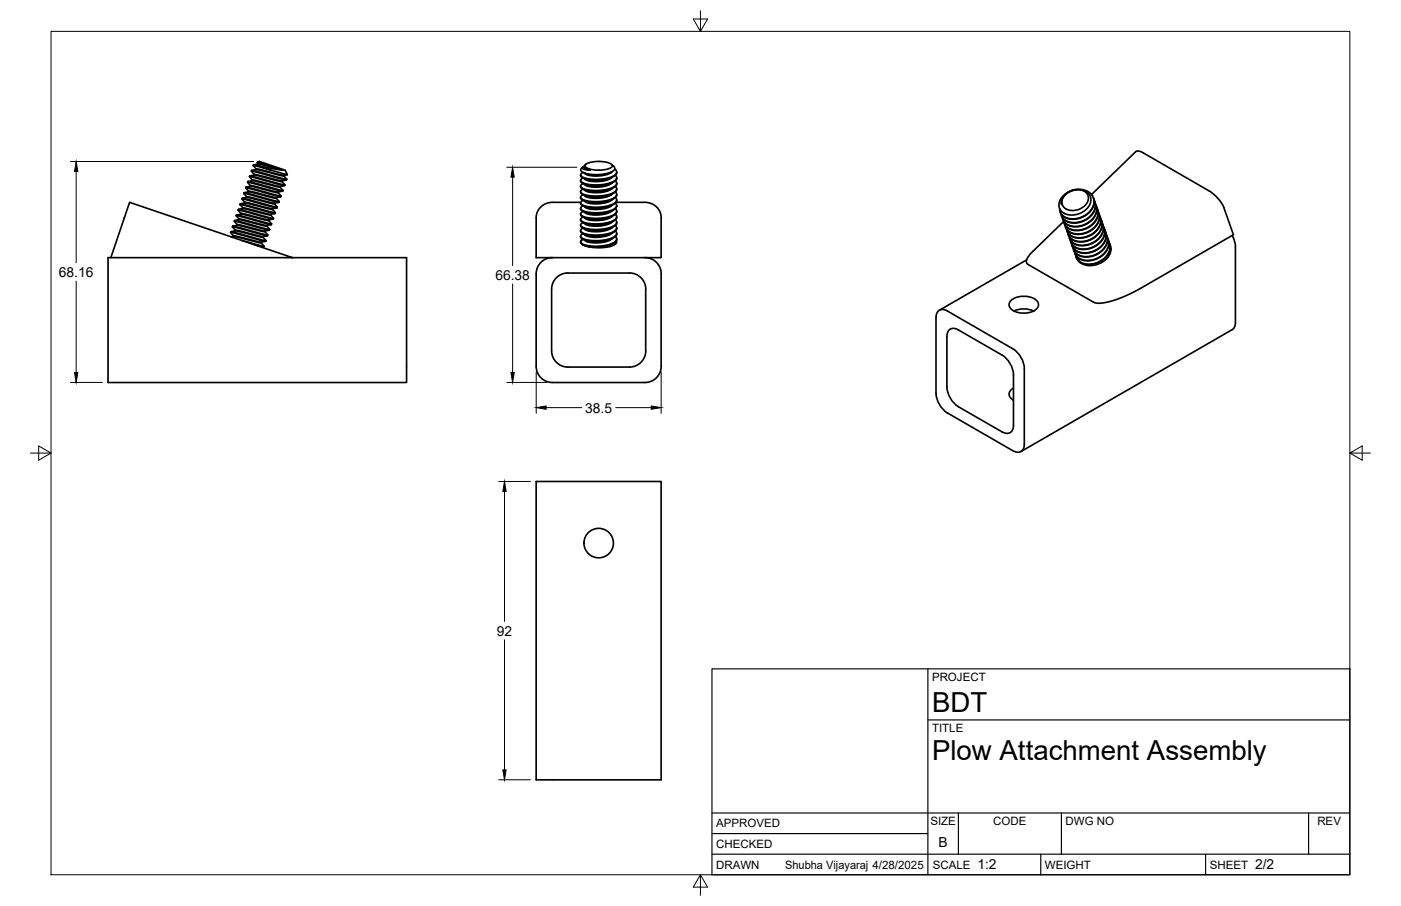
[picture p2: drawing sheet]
<svg xmlns="http://www.w3.org/2000/svg" width="432mm" height="279mm" viewBox="0 0 432 279" stroke-linecap="round" stroke-linejoin="round" font-family="sans-serif">
<!-- layer: Visible -->
<g fill="none" stroke="#000" stroke-width=".51">
<path d="M75.1 59.7l9.6 2.5a.92 .92 0 0 0 1.3 0M75.7 57.9l10.9 2.8M75.7 58l.9 1M75.8 57.7l10.8 2.7M75.8 57.7l-.1 .3M75.8 57.7l1.9-.2 8 1.9M76.3 56.2l9.6 2.5a.9 .9 0 0 0 1.3 0M76.6 59.2l8.5 1.9M76.6 59.2l-1.4 .2M76.6 59l8.1 1.9 1.8-.2M76.6 59v.2M76.9 54.5l10.8 2.7"/>
<path d="M77 54.3l1.7-.3 7.3 1.9a.62 .62 0 0 0 1-.1M77.2 57.3l-.9-1.1a.96 .96 0 0 1 1.3 0l9.6 2.5M77.2 57.2l8.5 2M77.2 57.2l-.1 .2M77.5 52.8l9.5 2.5a.96 .96 0 0 0 1.4 0M77.6 52.6l10.8 2.7-.9-1M77.6 52.6l-.1 .2 .9 1M77.7 55.7l8.6 2M77.7 55.7l-1.3 .3M77.8 55.5l8.5 2M77.8 55.5l-.9-1a.94 .94 0 0 1 1.3 0l9.6 2.5M77.8 55.5l-.1 .2"/>
<path d="M78.1 51.1l5.4 1.3-3.7-1.2M78.1 51.1l.9 1M78.1 50.8l9.1 1.7M78.1 50.8v.3M78.3 54a.62 .62 0 0 1 1-.1l7.6 1.9M78.9 52.3l8.6 2M78.9 52.3l-1.3 .3M79 52.1l8.5 2M79 52.1l-.1 .2M79.3 50.1l5.2 1.4M79.5 50.6l7.7 1.9-2.7-1M79.5 50.6l-1.3 .2"/>
<path d="M79.5 50.4l5 1.1M79.5 50.4l-.2-.3a2.53 2.53 0 0 1 2.5 .3l6.1 2.1 .6 1.3M79.5 50.4v.2M83.5 52.4l5 1.4M85.7 59.4l.9 1M85.8 59.2l-.1 .2M86.3 57.7l.9 1M86.4 57.5l-.1 .2M86.9 56l.9 1M87.1 58.9l-1.4 .3M87.5 54.1v.2M87.7 57.2l-1.4 .3"/>
<path d="M87.8 57l-.1 .2M88.3 55.5l-1.4 .3M88.5 53.9l-1 .2M179.6 51.6l-.6 .8M179.7 58.3a10.5 10.5 0 0 0 9-.2 9.2 9.2 0 0 1-8.5 .5l-.1-.1M179.7 56.6a10.5 10.5 0 0 0 9-.2 9.2 9.2 0 0 1-8.5 .5l-.1-.1M180.1 51.3a.49 .49 0 0 0-.6 .4 .49 .49 0 0 0 .5 .5l1.9 .3M180.1 51.6l.7 .4 1.1 .5a1.92 1.92 0 0 1-1.8-.9zM180.1 51.4v.2M180.4 50.8a8.6 8.6 0 0 1 8.2 0l.1 .3a3.4 3.4 0 0 1-3.2 1.3l-3.6-.2a1.32 1.32 0 0 1-1.5-1.4zM180.6 50.7l-.4 .4v.4M188.3 53.1a10.6 10.6 0 0 1-8.5 .1"/>
<path d="M188.5 50.7l.6 .6a.96 .96 0 0 1 .3 1 .96 .96 0 0 1-.8 .7 11.9 11.9 0 0 1-9.4-.1l-.3-.5M188.7 54.7a9.4 9.4 0 0 1-8.4 .6l-.2-.2M188.7 52.9a9.3 9.3 0 0 1-8.4 .7l-.2-.2M188.7 54.7a10.5 10.5 0 0 1-9 .2M189.5 52.1a1.14 1.14 0 0 1 .5 1.2 1.14 1.14 0 0 1-.9 1 13 13 0 0 1-9.9 .1l-.2-.6 .7-.6M189.7 59.2a1.12 1.12 0 0 1 .3 1.1 1.12 1.12 0 0 1-.9 .8 12 12 0 0 1-10 .1l-.1-.6 .7-.6M189.7 57.5a1.12 1.12 0 0 1 .3 1.1 1.12 1.12 0 0 1-.9 .8 12 12 0 0 1-10 .1l-.1-.6 .7-.6M189.7 55.8a1.12 1.12 0 0 1 .3 1.1 1.12 1.12 0 0 1-.9 .8 12 12 0 0 1-10 .1l-.1-.6 .7-.6M189.7 54a1.13 1.13 0 0 1 .3 1.2 1.13 1.13 0 0 1-.9 .8 11.5 11.5 0 0 1-10.1-.1v-.5l.7-.5M190.1 53.1a2.12 2.12 0 0 1-2.1 1.8 12.7 12.7 0 0 1-8.8-.3l-.3-.7M190.1 59.9a2.17 2.17 0 0 1-2.1 1.9 12.5 12.5 0 0 1-8.8-.4l-.3-.6M190.1 58.2a2.17 2.17 0 0 1-2.1 1.9 12.5 12.5 0 0 1-8.8-.4l-.3-.6"/>
<path d="M190.1 56.5a2.13 2.13 0 0 1-2.1 1.8 12.4 12.4 0 0 1-8.8-.3l-.3-.6M190.1 54.8a2.12 2.12 0 0 1-2.1 1.8 12.7 12.7 0 0 1-8.8-.3l-.3-.7M328.4 60a4.6 4.6 0 0 1 6.7-.1 3.3 3.3 0 0 1-2.1 4.5 4 4 0 0 1-5.6-1.4 2.98 2.98 0 0 1 1-3zM331.5 58.4a5.4 5.4 0 0 0-5.1 5.4 4.3 4.3 0 0 0 6.1 2.1 4.6 4.6 0 0 0 3.5-5.5 5 5 0 0 0-7.8-.2 3.2 3.2 0 0 0-1 2.9 3.3 3.3 0 0 1 2.3-4 5.3 5.3 0 0 1 7.5 2 5.6 5.6 0 0 1-5 6.3 4.2 4.2 0 0 1-5.4-2.7v-.4M336.4 60l13.6-13.2a1.98 1.98 0 0 1 2.4 .4l20.2 11.6a11.8 11.8 0 0 1 4.6 5.3l3 8.3-28.6 16.5a30.7 30.7 0 0 1-13.3 4.6l-1.3-.3-20.1-11.6a1.68 1.68 0 0 1 .2-2.7l1.2-1.4M34.2 79.5h-.9v38.5h92v-38.5h-35.2M39.9 62.4l50.2 17.1h-55.9zM71.1 71.7l9.5 2.5a.96 .96 0 0 0 1.4 0M71.6 70l9.6 2.5a.94 .94 0 0 0 1.3 0M71.6 70l.9 1M71.7 69.7l10.8 2.8-.9-1.1M71.7 69.7l-.1 .3"/>
<path d="M71.7 69.7l1.9-.2 8 1.9M71.9 72.9l8.6 2M71.9 72.9l-.7 .1M71.9 72.7l8.6 2M71.9 72.7l-.8-1a.9 .9 0 0 1 1.3 0l9.6 2.5-1-1M71.9 72.7v.2M72.2 68.2l9.6 2.5a.94 .94 0 0 0 1.3 .1M72.5 71.2l.1-.2 .9 .1 7.1 1.8 1.8-.2M72.5 71.2l7.6 1.8a.62 .62 0 0 0 1 0M72.5 71.2l-1.3 .3M72.8 66.5l10.8 2.8M72.9 66.3l1.9-.2 7.1 1.8 .9 .1 .1-.2"/>
<path d="M73.1 69.3l-.9-1.1a.94 .94 0 0 1 1.4 .1l9.5 2.5-.9-1.1M73.1 69.3l8.6 1.9M73.1 69.3l-.1 .2M73.4 64.8l9.6 2.5a.9 .9 0 0 0 1.3 0M73.5 64.6l10.8 2.7-.9-1M73.5 64.6l-.1 .3 .9 .9M73.7 67.8l8.5 1.9M73.7 67.8l-1.4 .2M73.7 67.6l8.6 1.9M73.7 67.6l-.9-1.1a.94 .94 0 0 1 1.3 0l9.6 2.5M73.7 67.6l-.1 .2M74 63.1l10.8 2.7"/>
<path d="M74 63.1l.9 1M74 62.9l10.9 2.7M74 62.9v.2M74.2 66a.62 .62 0 0 1 1 0l7.6 1.8M74.5 74.1l6.8 1.8M74.6 61.4l10.8 2.7M74.6 61.4l.9 1M74.6 61.2l10.8 2.6M74.6 61.2v.2M74.8 64.3l8.6 2M74.8 64.3l-1.3 .3M74.9 64.1l8.5 2"/>
<path d="M74.9 64.1l-.1 .2M75.4 62.6l8.6 2M75.4 62.6l-1.3 .3M75.5 62.4l8 1.9 1.8-.2M75.5 62.4l-.1 .2M76 60.9l8.6 1.9M76 60.9l-1.3 .3M76 60.7l8.6 2M76 60.7l-.9-1a.9 .9 0 0 1 1.4 0l9.5 2.5-.9-1.1M76 60.7v.2M78.5 75.5l2.8 .6M80.5 74.9l.8 1"/>
<path d="M80.5 74.7v.2M81.3 76.1l-.6 .1M81.4 75.9l-.1 .2M81.7 71.2l-.1 .2M81.9 74.4l-1.4 .3M82.3 69.5l-.1 .2M82.8 68l.9 1M83 71l-1.3 .2M83.5 66.1l-.1 .2M83.6 69.3l-1.3 .2M83.7 69l-.1 .3M84 64.6l.9 1"/>
<path d="M84 64.4v.2M84.2 67.5l-1.4 .3M84.6 62.8l.8 1M84.6 62.7v.1M84.8 65.8l-1.4 .3M84.9 65.6l-.1 .2M85.2 60.9l-.1 .2M85.4 63.9v.2M85.9 62.4l-1.3 .3M86.6 60.4v.3M170.2 62.4h8.8M170.3 79.4a5 5 0 0 0-5.1 5v28.6a5 5 0 0 0 5.1 5"/>
<path d="M170.3 62.4a4.9 4.9 0 0 0-5.1 4.7v12.4h33.6M178.9 74.5v.1M179.6 73.8l-.4 .3M179.7 73.8l-.5 .3M179.7 73.8a10.5 10.5 0 0 0 9-.2 9.4 9.4 0 0 1-8.4 .6l-.2-.2M179.7 72.1a10.6 10.6 0 0 0 9-.3 9 9 0 0 1-8.5 .6l-.1-.1M179.7 70.4a10.6 10.6 0 0 0 9-.3 9 9 0 0 1-8.5 .6l-.1-.2M179.7 68.7a10.6 10.6 0 0 0 9-.3 9 9 0 0 1-8.5 .5l-.1-.1M179.7 65.2a10.5 10.5 0 0 0 9-.2 9.4 9.4 0 0 1-8.4 .6l-.2-.2M179.7 63.5a10.5 10.5 0 0 0 9-.2 9.4 9.4 0 0 1-8.4 .6l-.2-.2M179.7 61.8a10.6 10.6 0 0 0 9-.3 9 9 0 0 1-8.5 .6l-.1-.1M179.7 60.1a10.6 10.6 0 0 0 9-.3 9 9 0 0 1-8.5 .5l-.1-.1"/>
<path d="M179.7 75.5h.1M181.3 76h-.2M187.1 75.9l.8 .1M188.7 66.7a9.2 9.2 0 0 1-8.5 .5l-.1-.1M188.7 75.3a12.3 12.3 0 0 1-8.2 .5l-.8-.3M188.7 66.7a10.5 10.5 0 0 1-9 .2M189.7 72.9a1.13 1.13 0 0 1 .3 1.2 1.13 1.13 0 0 1-.9 .8 12.8 12.8 0 0 1-9.9 .1l-.2-.3 .2-.6M189.7 71.2a1.13 1.13 0 0 1 .3 1.2 1.13 1.13 0 0 1-.9 .8 11.5 11.5 0 0 1-10.1-.1v-.5l.7-.5M189.7 69.5a1.12 1.12 0 0 1 .3 1.1 1.12 1.12 0 0 1-.9 .8 12 12 0 0 1-10 .1l-.1-.6 .7-.5M189.7 67.8a1.12 1.12 0 0 1 .3 1.1 1.12 1.12 0 0 1-.9 .8 12 12 0 0 1-10 .1l-.1-.6 .7-.6M189.7 66.1a1.12 1.12 0 0 1 .3 1.1 1.12 1.12 0 0 1-.9 .8 12 12 0 0 1-10 .1l-.1-.6 .7-.6M189.7 64.3a1.12 1.12 0 0 1 .3 1.2 1.12 1.12 0 0 1-.9 .8 11.5 11.5 0 0 1-10.1 0l.1-.7 .6-.4"/>
<path d="M189.7 62.6a1.13 1.13 0 0 1 .3 1.2 1.13 1.13 0 0 1-.9 .8 11.5 11.5 0 0 1-10.1-.1v-.5l.7-.5M189.7 60.9a1.11 1.11 0 0 1 .3 1.2 1.11 1.11 0 0 1-.9 .7 12 12 0 0 1-10 .1l-.1-.6 .7-.5M189.9 62.4h8.9a4.9 4.9 0 0 1 5 4.7v12.4h-5M190.1 73.7a2.12 2.12 0 0 1-2.1 1.8 12.5 12.5 0 0 1-8.6-.2l-.4-.7a3.3 3.3 0 0 0 3 1.6 12.6 12.6 0 0 0 7.7-.9l.4-.7-.1-.3M190.1 72a2.12 2.12 0 0 1-2.1 1.8 12.7 12.7 0 0 1-8.8-.3l-.3-.7M190.1 70.3a2.17 2.17 0 0 1-2.1 1.8 12.5 12.5 0 0 1-8.8-.3l-.3-.7M190.1 68.5a2.17 2.17 0 0 1-2.1 1.9 12.5 12.5 0 0 1-8.8-.4l-.3-.6M190.1 66.8a2.17 2.17 0 0 1-2.1 1.9 12.5 12.5 0 0 1-8.8-.4l-.3-.6M190.1 65.1a2.12 2.12 0 0 1-2.1 1.8 12.4 12.4 0 0 1-8.8-.3l-.3-.6M190.1 63.4a2.12 2.12 0 0 1-2.1 1.8 12.7 12.7 0 0 1-8.8-.3l-.3-.7M190.1 61.7a2.12 2.12 0 0 1-2.1 1.8 12.7 12.7 0 0 1-8.8-.3l-.3-.7M198.8 79.4a5 5 0 0 1 5 5v28.6a5 5 0 0 1-5 5h-28.6"/>
<path d="M337 61a5.3 5.3 0 0 1-4.4 6.4 4.6 4.6 0 0 1-5.8-2l-.1-.1M337.2 61.7a5 5 0 0 1-3.5 6.4 4.9 4.9 0 0 1-6.5-1.5l-.2-.7M337.4 62.2a5.3 5.3 0 0 1-4.4 6.3 4.6 4.6 0 0 1-5.8-1.9v-.1M337.6 62.8a4.8 4.8 0 0 1-3.1 6.3 5.1 5.1 0 0 1-6.9-1.4l-.2-.6M337.8 63.3a5.3 5.3 0 0 1-4.3 6.4 4.6 4.6 0 0 1-5.9-1.9v-.2M338 64a5 5 0 0 1-3.5 6.5 4.9 4.9 0 0 1-6.5-1.6l-.1-.6-9.6 9.3M338.2 64.5a5.3 5.3 0 0 1-4.3 6.3 4.6 4.6 0 0 1-5.9-1.9v-.1M338.4 65.2a4.8 4.8 0 0 1-3.1 6.2 5.1 5.1 0 0 1-6.9-1.3l-.1-.7M338.6 65.7a5.3 5.3 0 0 1-4.3 6.3 4.6 4.6 0 0 1-5.9-1.9v-.1M338.8 66.3a5 5 0 0 1-3.5 6.5 4.9 4.9 0 0 1-6.5-1.6l-.1-.6M339.1 66.8a5.3 5.3 0 0 1-4.4 6.4 4.6 4.6 0 0 1-5.9-1.9v-.2M339.3 67.5a4.8 4.8 0 0 1-3.1 6.3 5.1 5.1 0 0 1-7-1.4l-.1-.6"/>
<path d="M339.5 68a5.3 5.3 0 0 1-4.4 6.3 4.6 4.6 0 0 1-5.8-1.9l-.1-.1M339.7 68.7a5 5 0 0 1-3.6 6.4 4.9 4.9 0 0 1-6.4-1.5l-.2-.7M339.9 69.2a5.3 5.3 0 0 1-4.4 6.3 4.6 4.6 0 0 1-5.8-1.9l-.1-.2M340.1 69.8a4.8 4.8 0 0 1-3.1 6.3 5.1 5.1 0 0 1-6.9-1.4l-.2-.6M340.3 70.3a5.1 5.1 0 0 1-3.9 6.2 4.6 4.6 0 0 1-6.4-1.9M340.5 71a5 5 0 0 1-3.5 6.4 4.9 4.9 0 0 1-6.5-1.5l-.2-.7M340.7 71.5a5.3 5.3 0 0 1-4.4 6.3 4.4 4.4 0 0 1-5.8-2M340.9 72.2a4.8 4.8 0 0 1-3.1 6.2 5.1 5.1 0 0 1-6.9-1.3l-.2-.7M341.1 72.6a5.2 5.2 0 0 1-3.9 6.3 4.6 4.6 0 0 1-6.3-2M341.3 73.3a5 5 0 0 1-3.5 6.5 4.9 4.9 0 0 1-6.5-1.6l-.1-.6M341.5 73.8a5.3 5.3 0 0 1-4.3 6.4 4.4 4.4 0 0 1-5.9-2.1M341.7 74.5a4.8 4.8 0 0 1-3.1 6.3 5.1 5.1 0 0 1-6.9-1.4l-.1-.7"/>
<path d="M341.9 75a5.3 5.3 0 0 1-4.3 6.3 4.4 4.4 0 0 1-5.9-2M342.1 75.5a4.6 4.6 0 0 1-2.8 5.6 5.7 5.7 0 0 1-7.3-1.1l-.2-.5M342.2 76.6l.2 .2M379.7 72.6l.8 1.8 .3 1.7v23.3l-.2 1.2-.5 .8-65.4 37.9M170 89.2v19a5 5 0 0 0 5 5h19a5 5 0 0 0 5-5v-19M199 89.2a5 5 0 0 0-5-5h-19a5 5 0 0 0-5 5M288.5 98v23.2M288.5 98a2.16 2.16 0 0 1 1-2.3 2.16 2.16 0 0 1 2.5 .2l20.2 11.7a7.7 7.7 0 0 1 3.5 6.1v23.3M311.7 92.5a6.4 6.4 0 0 1 8 .5 1.9 1.9 0 0 1-.9 2.8 6.5 6.5 0 0 1-7.5-.8 1.7 1.7 0 0 1 .4-2.5zM312.5 95.9a7.2 7.2 0 0 1 6.1 0M316.4 80.2l-26.9 15.5M332.3 80.3v.1"/>
<path d="M295.4 101.7l13.4 7.8a7.8 7.8 0 0 1 3.6 6.1M295.4 101.7a2.16 2.16 0 0 0-2.5-.2 2.16 2.16 0 0 0-1.1 2.3l.1 15.5a7.8 7.8 0 0 0 3.5 6.1l13.4 7.8a2.17 2.17 0 0 0 2.5 .2 2.17 2.17 0 0 0 1.1-2.3v-15.5M312.4 119.7a1.96 1.96 0 0 0-1.4 1.8 1.96 1.96 0 0 0 1.4 1.9M288.5 121.2a7.8 7.8 0 0 0 3.5 6.2l20.2 11.6M315.7 136.9a2.16 2.16 0 0 1-1 2.3 2.16 2.16 0 0 1-2.5-.2M165.2 148.5h38.6v92h-38.6z"/>
<circle cx="184.5" cy="167.5" r="4.5"/>
</g>
<circle cx="188" cy="53.2" r=".25" fill="#000"/>
<!-- layer: Border -->
<path d="M15.7 9.7h400.3v260.1h-400.3zM215.9 3.3v6.4l-2.2-3.8h4.4l-2.2 3.8M9.4 139.7h6.3l-3.8-2.2v4.4l3.8-2.2M416 139.7l3.8 2.2v-4.4l-3.8 2.2h6.4M215.9 269.8l2.2 3.8h-4.4l2.2-3.8v6.3" fill="none" stroke="#000" stroke-width=".31"/>
<!-- layer: Titleblock -->
<path d="M219.4 206.3h196.6v63.5h-196.6zM286 206.3v63.5M286 222h130M219.4 257.1h66.6M219.4 250.7h196.6M295.4 250.7v12.7M327.1 250.7v12.7M403.3 250.7v12.7M219.4 263.4h196.6M320.8 263.4v6.4M371.6 263.4v6.4" fill="none" stroke="#000" stroke-width=".36"/>
<!-- layer: FD_Dimensions -->
<g fill="none" stroke="#000" stroke-width=".31">
<path d="M21.7 49.8h56.4M23.5 52.9v28.1M156.2 51.6h21.6M158 54.6v27.3M23.5 86.7v28.2M158 87.6v27.3M21.7 117.9h9.8M156.2 117.9h12.3M165.3 114.7v12.8M203.8 114.7v12.8M168.3 125.7h11M189.8 125.7h10.9"/>
<path d="M153.7 148.5h9.8M155.5 151.5v40.2M155.5 197.3v40.1M153.7 240.5h9.8"/>
</g>
<path d="M23.5 49.8l.5 3.1h-1zM158 51.6l.5 3h-1zM23 114.9h1l-.5 3zM157.5 114.9h1l-.5 3zM165.3 125.7l3-.5v1zM200.7 125.2l3.1 .5-3.1 .5zM155.5 148.5l.5 3h-1zM155 237.4h1l-.5 3.1z" fill="#000" stroke="#000" stroke-width=".31"/>
<g font-size="8.5">
<text x="287.3" y="219.5">BDT</text>
<text x="287.3" y="234.5">Plow Attachment Assembly</text>
</g>
<g font-size="4.3">
<text x="18.2" y="85.4">68.16</text>
<text x="152.7" y="86.3">66.38</text>
<text x="180.4" y="127.2">38.5</text>
<text x="153.1" y="196">92</text>
<text x="289.3" y="261.2">B</text>
<text x="301.2" y="268.1">1:2</text>
<text x="386.8" y="268.1">2/2</text>
</g>
<g font-size="3.5">
<text x="287.3" y="210.1">PROJECT</text>
<text x="287.3" y="225.8">TITLE</text>
<text x="220.7" y="255.2">APPROVED</text>
<text x="286.7" y="254.5">SIZE</text>
<text x="306.1" y="254.5">CODE</text>
<text x="328.4" y="254.5">DWG NO</text>
<text x="406" y="254.5">REV</text>
<text x="220.7" y="261.5">CHECKED</text>
<text x="220.7" y="267.9">DRAWN</text>
<text x="242" y="267.9">Shubha Vijayaraj 4/28/2025</text>
<text x="287.5" y="267.9">SCALE</text>
<text x="322.1" y="267.9">WEIGHT</text>
<text x="372.9" y="267.9">SHEET</text>
</g>
</svg>
